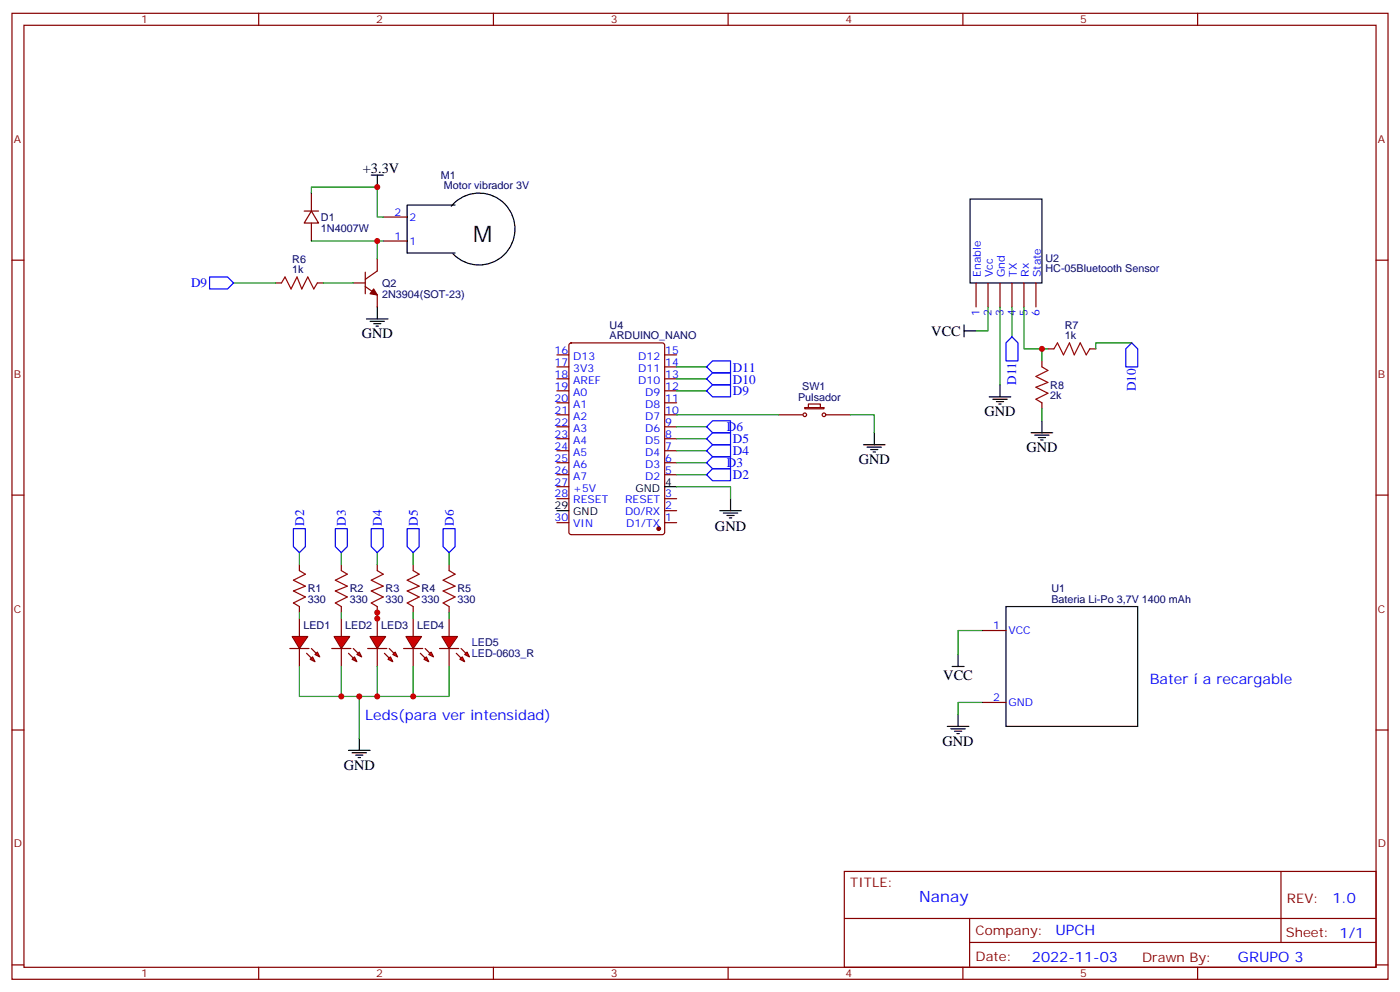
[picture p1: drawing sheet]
<svg xmlns="http://www.w3.org/2000/svg" width="412mm" height="292mm" viewBox="0 0 412 292" stroke-linecap="round" stroke-linejoin="round" font-family="sans-serif">
<g fill="none" stroke="#870000" stroke-width=".35">
<path d="M3.5 3.9h405.4v284.4h-405.4zM7.1 7.4h398.2v277.3h-398.2zM76.2 3.9v3.5M145.3 3.9v3.5M214.5 3.9v3.5M283.6 3.9v3.5M352.8 3.9v3.5M3.5 76.6h3.6M112.9 70.9h7M112.9 63.9h7M405.3 76.6h3.6M237.1 120h5.6v.3h-5.6z"/>
<path d="M238.1 120v-1.1h3.6v1.1M229.3 122.1h7.1M243.4 122.1h7.1M3.5 145.7h3.6M405.3 145.7h3.6M88.2 166.2v1.8M88.2 178.5v1.8M289.3 185.6h7M3.5 214.9h3.6M289.3 206.8h7M405.3 214.9h3.6M248.7 256.5h156.6v28.2h-156.6z"/>
<path d="M377.3 256.5v20.9M248.7 270.4h156.5M285.6 277.4h119.6M285.6 270.4v14.1M3.5 284h3.6M76.2 284.7v3.6M145.3 284.7v3.6M214.5 284.7v3.6M283.6 284.7v3.6M352.8 284.7v3.6M405.3 284h3.6"/>
<circle cx="237.1" cy="122.1" r=".53"/>
<circle cx="242.7" cy="122.1" r=".53"/>
</g>
<path d="M132.9 60.7a10.6 10.6 0 0 1 15.3-1.2 10.6 10.6 0 0 1 .5 15.3 10.6 10.6 0 0 1-15.3-.1M134.1 60.4h-14.2v14.1h14.2M296.3 178.5h38.8v35.3h-38.8zM105.8 217.3v3.6M102.7 220.9h6.3M103.7 221.6h4.2M104.8 222.3h2.1M105.5 223h.7" fill="none" stroke="#000" stroke-width=".35"/>
<path d="M88.2 168l1.8 1-3.6 1.8 3.6 1.7-3.6 1.5 3.6 1.7-3.6 1.8 1.8 1" fill="none" stroke="#a10000" stroke-width=".35"/>
<g fill="#f00" stroke="#870000" stroke-width=".35">
<path d="M86.1 187.4h4.6l-2.5 3.5z"/>
<path d="M85.4 190.9h5.6z"/>
</g>
<g fill="#870000" stroke="#870000" stroke-width=".35">
<path d="M91.7 190.9l1.4 1.4z"/>
<path d="M90.3 192.3l1.4 1.4z"/>
</g>
<g fill="#f00" stroke="#870000" stroke-width=".35">
<path d="M93.5 191.9l.7 1.5-1.4-.7z"/>
<path d="M91.4 194.1l.7-.7 .7 1.4z"/>
</g>
<path d="M88.2 182.1v5.3M88.2 190.9v5.3" fill="none" stroke="#870000" stroke-width=".35"/>
<g fill="#f00" stroke="#870000" stroke-width=".35">
<path d="M98.4 187.4h4.6l-2.5 3.5z"/>
<path d="M97.7 190.9h5.7z"/>
</g>
<g fill="#870000" stroke="#870000" stroke-width=".35">
<path d="M104.1 190.9l1.4 1.4z"/>
<path d="M102.7 192.3l1.4 1.4z"/>
</g>
<g fill="#f00" stroke="#870000" stroke-width=".35">
<path d="M105.8 191.9l.7 1.5-1.4-.7z"/>
<path d="M103.7 194.1l.7-.7 .7 1.4z"/>
</g>
<path d="M100.5 182.1v5.3M100.5 190.9v5.3" fill="none" stroke="#870000" stroke-width=".35"/>
<g fill="#f00" stroke="#870000" stroke-width=".35">
<path d="M109 187.4h4.6l-2.5 3.5z"/>
<path d="M108.3 190.9h5.6z"/>
</g>
<g fill="#870000" stroke="#870000" stroke-width=".35">
<path d="M114.7 190.9l1.4 1.4z"/>
<path d="M113.2 192.3l1.5 1.4z"/>
</g>
<g fill="#f00" stroke="#870000" stroke-width=".35">
<path d="M116.4 191.9l.7 1.5-1.4-.7z"/>
<path d="M114.3 194.1l.7-.7 .7 1.4z"/>
</g>
<path d="M111.1 182.1v5.3M111.1 190.9v5.3" fill="none" stroke="#870000" stroke-width=".35"/>
<g fill="#f00" stroke="#870000" stroke-width=".35">
<path d="M119.6 187.4h4.6l-2.5 3.5z"/>
<path d="M118.9 190.9h5.6z"/>
</g>
<g fill="#870000" stroke="#870000" stroke-width=".35">
<path d="M125.2 190.9l1.4 1.4z"/>
<path d="M123.8 192.3l1.4 1.4z"/>
</g>
<g fill="#f00" stroke="#870000" stroke-width=".35">
<path d="M126.3 192.7l.7-.8 .7 1.5z"/>
<path d="M124.9 194.1l.7-.7 .7 1.4z"/>
</g>
<g fill="none" stroke="#870000" stroke-width=".35">
<path d="M91.7 56.8v5.3M89.6 62.1h4.2M91.7 62.1l2.1 3.6h-4.2zM91.7 65.7v5.2M111.1 76.2v3.6l-3.5 2.4M104.1 83.3h3.5M107.6 84.3l3.5 2.5v3.5M107.6 80.1v6.4M100.5 166.2v1.8M100.5 178.5v1.8M111.1 166.2v1.8M111.1 178.5v1.8"/>
<path d="M121.7 166.2v1.8M121.7 178.5v1.8M132.3 166.2v1.8M132.3 178.5v1.8M121.7 182.1v5.3M121.7 190.9v5.3"/>
</g>
<path d="M88.2 196.2v8.8h33.5v-8.8M88.2 180.3v1.8M100.5 196.2v8.8M100.5 180.3v1.8M111.1 196.2v8.8M111.1 180.3v1.8M121.7 180.3v1.8M105.8 205v12.3" fill="none" stroke="#008700" stroke-width=".35"/>
<path d="M100.5 168l1.8 1-3.5 1.8 3.5 1.7-3.5 1.5 3.5 1.7-3.5 1.8 1.7 1M111.1 168l1.8 1-3.5 1.8 3.5 1.7-3.5 1.5 3.5 1.7-3.5 1.8 1.7 1M121.7 168l1.8 1-3.6 1.8 3.6 1.7-3.6 1.5 3.6 1.7-3.6 1.8 1.8 1M132.3 168l1.8 1-3.6 1.8 3.6 1.7-3.6 1.5 3.6 1.7-3.6 1.8 1.8 1" fill="none" stroke="#a10000" stroke-width=".35"/>
<path d="M279 213.8h6.4M280.1 214.5h4.2M281.2 215.2h2.1M281.9 215.9h.7M282.2 210.3v3.5" fill="none" stroke="#000" stroke-width=".35"/>
<path d="M110.1 85.1l1 1.7-2.1-.3z" fill="#870000" stroke="#870000" stroke-width=".35"/>
<g fill="#f00" stroke="#870000" stroke-width=".35">
<path d="M130.2 187.4h4.6l-2.5 3.5z"/>
<path d="M129.5 190.9h5.6z"/>
</g>
<g fill="#870000" stroke="#870000" stroke-width=".35">
<path d="M135.8 190.9l1.4 1.4z"/>
<path d="M134.4 192.3l1.4 1.4z"/>
</g>
<g fill="#f00" stroke="#870000" stroke-width=".35">
<path d="M137.6 191.9l.7 1.5-1.4-.7z"/>
<path d="M135.5 194.1l.7-.7 .7 1.4z"/>
</g>
<g fill="none" stroke="#870000" stroke-width=".35">
<path d="M81.1 83.3h1.8M93.5 83.3h1.7M287.5 83.3v7M291 83.3v7M294.6 83.3v7M298.1 83.3v7M301.6 83.3v7M305.2 83.3v7M164 118.6h3.6M164 115h3.6M164 111.5h3.6M164 108h3.6"/>
<path d="M164 104.5h3.6M167.8 101.1l.5-.2h26.8l.6 .5 .1 55.3-.5 .6-27 .1-.7-.5v-55.3zM195.8 118.6h3.5M195.8 115h3.5M195.8 111.5h3.5M195.8 108h3.5M195.8 104.5h3.5M306.9 106.2v1.8M306.9 118.6v1.7M308.7 102.7h1.7M321 102.7h1.8M164 139.7h3.6"/>
<path d="M164 136.2h3.6M164 132.7h3.6M164 129.2h3.6M164 125.6h3.6M164 122.1h3.6M195.8 139.7h3.5M195.8 136.2h3.5M195.8 132.7h3.5M195.8 129.2h3.5M195.8 125.6h3.5M195.8 122.1h3.5M164 153.8h3.6"/>
<path d="M164 146.8h3.6M164 143.3h3.6M195.8 153.8h3.5M195.8 150.3h3.5M195.8 146.8h3.5M132.3 182.1v5.3M132.3 190.9v5.3"/>
</g>
<g fill="none" stroke="#008700" stroke-width=".35">
<path d="M91.7 56.8v-1.7h19.4v8.8h1.8M91.7 70.9h19.4M112.9 70.9h-1.8v5.3M68.8 83.3h12.3M95.2 83.3h8.9M291 90.3v7.1h-3.5M294.6 90.3v23M298.1 90.3v8.9M301.6 90.3v12.4h7.1M199.3 115h8.8M199.3 111.5h8.8M199.3 108h8.8"/>
<path d="M306.9 102.7v3.5M333.4 100.9h-10.6v1.8M199.3 139.7h8.8M199.3 136.2h8.8M199.3 132.7h8.8M199.3 129.2h8.8M199.3 125.6h8.8M199.3 122.1h30M250.5 122.1h7v5.3M306.9 120.3v3.6M199.3 143.3h15.9v3.5M88.2 162.7v3.5"/>
<path d="M100.5 162.7v3.5M111.1 162.7v3.5M121.7 162.7v3.5M132.3 162.7v3.5M132.3 196.2v8.8h-10.6M132.3 180.3v1.8M289.3 185.6h-7.1v7.1M289.3 206.8h-7.1v3.5"/>
</g>
<path d="M82.9 83.3l1.1-1.8 1.7 3.6 1.8-3.6 1.4 3.6 1.8-3.6 1.7 3.6 1.1-1.8M306.9 108l1.8 1-3.5 1.8 3.5 1.8-3.5 1.4 3.5 1.7-3.5 1.8 1.7 1.1M310.4 102.7l1.1-1.8 1.8 3.6 1.7-3.6 1.4 3.6 1.8-3.6 1.8 3.6 1-1.8" fill="none" stroke="#a10000" stroke-width=".35"/>
<g fill="none" stroke="#000" stroke-width=".35">
<path d="M109.4 51.5h3.5M111.1 51.5v3.6M285.8 58.6h21.1v24.7h-21.1zM107.9 93.9h6.4M109 94.6h4.2M110.1 95.3h2.1M110.8 96h.7M111.1 90.3v3.6M284 97.4h3.5M284 95.6v3.6M291.4 116.8h6.3M292.5 117.5h4.2"/>
<path d="M293.5 118.2h2.1M294.2 118.9h.7M294.6 113.3v3.5M254.4 130.9h6.3M255.4 131.6h4.2M256.5 132.3h2.1M257.2 133h.7M257.5 127.4v3.5M303.7 127.4h6.4M304.8 128.1h4.2M305.9 128.8h2.1M306.6 129.5h.7"/>
<path d="M306.9 123.9v3.5M164 150.3h3.6M195.8 143.3h3.5M212 150.3h6.4M213.1 151h4.2M214.1 151.7h2.2M214.8 152.4h.7M215.2 146.8v3.5M280.5 196.2h3.5M282.2 192.7v3.5"/>
</g>
<circle cx="194" cy="155.6" r=".53" fill="#870000" stroke="#870000" stroke-width=".35"/>
<g fill="none" stroke="#00f" stroke-width=".35">
<path d="M61.7 81.5h5.3l1.8 1.8-1.8 1.8h-5.3zM298.1 99.2l1.8 1.7v5.3h-3.6v-5.3zM208.1 115l1.8-1.7h5.3v3.5h-5.3zM208.1 111.5l1.8-1.8h5.3v3.6h-5.3zM208.1 108l1.8-1.8h5.3v3.5h-5.3zM333.4 100.9l1.7 1.8v5.3h-3.5v-5.3zM208.1 139.7l1.8-1.7h5.3v3.5h-5.3zM208.1 136.2l1.8-1.8h5.3v3.6h-5.3zM208.1 125.6l1.8-1.7h5.3v3.5h-5.3zM208.1 132.7l1.8-1.8h5.3v3.5h-5.3zM208.1 129.2l1.8-1.8h5.3v3.5h-5.3zM86.4 155.6h3.6v5.3l-1.8 1.8-1.8-1.8z"/>
<path d="M98.8 155.6h3.5v5.3l-1.8 1.8-1.7-1.8zM109.4 155.6h3.5v5.3l-1.8 1.8-1.7-1.8zM119.9 155.6h3.6v5.3l-1.8 1.8-1.8-1.8zM130.5 155.6h3.6v5.3l-1.8 1.8-1.8-1.8z"/>
</g>
<g fill="#c00">
<circle cx="111.1" cy="205" r=".88"/>
<circle cx="100.5" cy="205" r=".88"/>
<circle cx="105.8" cy="205" r=".88"/>
<circle cx="111.1" cy="180.3" r=".88"/>
<circle cx="111.1" cy="182.1" r=".88"/>
<circle cx="121.7" cy="205" r=".88"/>
<circle cx="111.1" cy="70.9" r=".88"/>
<circle cx="306.9" cy="102.7" r=".88"/>
<circle cx="111.1" cy="55.1" r=".88"/>
</g>
<text font-size="6.7" x="139.3" y="71.4">M</text>
<text font-size="4.6" fill="#00f" x="270.8" y="265.5">Nanay</text>
<g font-size="4.2">
<text x="106.9" y="50.8">+3.3V</text>
<text x="106.5" y="99.5">GND</text>
<text x="274.3" y="98.9">VCC</text>
<text x="290" y="122.4">GND</text>
<text x="252.9" y="136.6">GND</text>
<text x="302.3" y="133">GND</text>
<text x="210.6" y="156.4">GND</text>
<text x="277.9" y="200.1">VCC</text>
<text x="277.6" y="219.5">GND</text>
<text x="101.2" y="226.5">GND</text>
</g>
<g font-size="4.2" fill="#00f">
<text x="338.7" y="201.5">Bater</text>
<text x="354.3" y="201.5">a recargable</text>
<text x="107.6" y="212.1">Leds(para ver intensidad)</text>
<text x="392.5" y="265.8">1.0</text>
<text x="310.9" y="275.3">UPCH</text>
<text x="304" y="283.1">2022-11-03</text>
<text x="364.6" y="283.1">GRUPO 3</text>
</g>
<g font-size="3.9" fill="#00f">
<text x="56.3" y="84.5">D9</text>
<text x="215.9" y="112.9">D10</text>
<text x="215.9" y="109.4">D11</text>
<text x="299.3" y="113.3" transform="rotate(-90 299.3 113.3)">D11</text>
<text x="215.9" y="116.3">D9</text>
<text x="334.6" y="115.2" transform="rotate(-90 334.6 115.2)">D10</text>
<text x="214.1" y="127">D6</text>
<text x="215.9" y="130.4">D5</text>
<text x="214.1" y="137.6">D3</text>
<text x="215.9" y="133.9">D4</text>
<text x="215.9" y="141">D2</text>
<text x="89.6" y="154.8" transform="rotate(-90 89.6 154.8)">D2</text>
<text x="101.9" y="154.8" transform="rotate(-90 101.9 154.8)">D3</text>
<text x="112.5" y="154.8" transform="rotate(-90 112.5 154.8)">D4</text>
<text x="123.1" y="154.8" transform="rotate(-90 123.1 154.8)">D5</text>
<text x="133.6" y="154.8" transform="rotate(-90 133.6 154.8)">D6</text>
</g>
<g font-size="3.9" fill="#800">
<text x="250.5" y="261.1">TITLE:</text>
<text x="379.1" y="265.8">REV:</text>
<text x="287.4" y="275.3">Company:</text>
<text x="378.7" y="275.9">Sheet: 1/1</text>
<text x="287.4" y="283">Date:</text>
<text x="336.4" y="283.1">Drawn By:</text>
</g>
<g font-size="3.2" fill="#800">
<text x="41.6" y="6.9">1</text>
<text x="110.8" y="6.9">2</text>
<text x="179.9" y="6.9">3</text>
<text x="249.1" y="6.9">4</text>
<text x="318.2" y="6.9">5</text>
<text x="4.1" y="42">A</text>
<text x="405.9" y="42">A</text>
<text x="4.1" y="111.2">B</text>
<text x="405.9" y="111.2">B</text>
<text x="4.1" y="180.3">C</text>
<text x="405.9" y="180.3">C</text>
<text x="4.1" y="249.4">D</text>
<text x="405.9" y="249.4">D</text>
<text x="41.6" y="287.7">1</text>
<text x="110.8" y="287.7">2</text>
<text x="179.9" y="287.7">3</text>
<text x="249.1" y="287.7">4</text>
<text x="318.2" y="287.7">5</text>
</g>
<g font-size="3.2" fill="#000080">
<text x="129.8" y="52.6">M1</text>
<text x="130.7" y="55.8">Motor vibrador 3V</text>
<text x="94.5" y="65">D1</text>
<text x="94.5" y="68.2">1N4007W</text>
<text x="86.1" y="77.3">R6</text>
<text x="308" y="77">U2</text>
<text x="86.1" y="80.5">1k</text>
<text x="308" y="80.2">HC-05Bluetooth Sensor</text>
<text x="112.5" y="87.6">2N3904(SOT-23)</text>
<text x="112.5" y="84.6">Q2</text>
<text x="179.6" y="99.9">ARDUINO_NANO</text>
<text x="179.6" y="96.7">U4</text>
<text x="313.6" y="99.9">1k</text>
<text x="313.6" y="96.7">R7</text>
<text x="235.1" y="118">Pulsador</text>
<text x="236.3" y="114.6">SW1</text>
<text x="309.4" y="117.6">2k</text>
<text x="309.4" y="114.4">R8</text>
<text x="90.7" y="177.6">330</text>
<text x="90.7" y="174.4">R1</text>
<text x="103" y="177.5">330</text>
<text x="103" y="174.4">R2</text>
<text x="113.6" y="177.5">330</text>
<text x="113.6" y="174.4">R3</text>
<text x="124.2" y="177.5">330</text>
<text x="124.2" y="174.4">R4</text>
<text x="134.8" y="177.6">330</text>
<text x="134.8" y="174.4">R5</text>
<text x="309.7" y="177.5">Bateria Li-Po 3,7V 1400 mAh</text>
<text x="309.7" y="174.3">U1</text>
<text x="89.4" y="185">LED1</text>
<text x="101.7" y="185">LED2</text>
<text x="112.3" y="185">LED3</text>
<text x="122.9" y="185">LED4</text>
<text x="139" y="190.2">LED5</text>
<text x="139" y="193.4">LED-0603_R</text>
</g>
<g font-size="3.2" fill="#00f">
<text x="116.2" y="63.5">2</text>
<text x="120.6" y="64.9">2</text>
<text x="116.2" y="70.6">1</text>
<text x="120.6" y="72">1</text>
<text x="288.9" y="81.5" transform="rotate(-90 288.9 81.5)">Enable</text>
<text x="292.5" y="81.5" transform="rotate(-90 292.5 81.5)">Vcc</text>
<text x="296" y="81.5" transform="rotate(-90 296 81.5)">Gnd</text>
<text x="299.5" y="81.5" transform="rotate(-90 299.5 81.5)">TX</text>
<text x="303" y="81.5" transform="rotate(-90 303 81.5)">Rx</text>
<text x="306.6" y="81.5" transform="rotate(-90 306.6 81.5)">State</text>
<text x="288.6" y="93.1" transform="rotate(-90 288.6 93.1)">1</text>
<text x="292.1" y="93.1" transform="rotate(-90 292.1 93.1)">2</text>
<text x="295.6" y="93.1" transform="rotate(-90 295.6 93.1)">3</text>
<text x="299.2" y="93.1" transform="rotate(-90 299.2 93.1)">4</text>
<text x="302.7" y="93.1" transform="rotate(-90 302.7 93.1)">5</text>
<text x="306.2" y="93.1" transform="rotate(-90 306.2 93.1)">6</text>
<text x="163.4" y="104.1">16</text>
<text x="163.4" y="107.6">17</text>
<text x="168.9" y="105.9">D13</text>
<text x="188" y="105.9">D12</text>
<text x="196" y="107.6">14</text>
<text x="196" y="104.1">15</text>
<text x="163.4" y="111.2">18</text>
<text x="168.9" y="109.4">3V3</text>
<text x="168.9" y="112.9">AREF</text>
<text x="188" y="112.9">D10</text>
<text x="188" y="109.4">D11</text>
<text x="196" y="111.2">13</text>
<text x="163.4" y="114.7">19</text>
<text x="163.4" y="118.2">20</text>
<text x="168.9" y="116.5">A0</text>
<text x="168.9" y="120">A1</text>
<text x="190" y="120">D8</text>
<text x="190" y="116.5">D9</text>
<text x="196" y="118.2">11</text>
<text x="196" y="114.7">12</text>
<text x="163.4" y="121.7">21</text>
<text x="163.4" y="125.3">22</text>
<text x="168.9" y="123.5">A2</text>
<text x="190" y="123.5">D7</text>
<text x="196" y="125.3">9</text>
<text x="196" y="121.7">10</text>
<text x="163.4" y="128.8">23</text>
<text x="168.9" y="127">A3</text>
<text x="168.9" y="130.6">A4</text>
<text x="190" y="130.6">D5</text>
<text x="190" y="127">D6</text>
<text x="196" y="128.8">8</text>
<text x="163.4" y="132.3">24</text>
<text x="163.4" y="135.9">25</text>
<text x="168.9" y="134.1">A5</text>
<text x="168.9" y="137.6">A6</text>
<text x="190" y="137.6">D3</text>
<text x="190" y="134.1">D4</text>
<text x="196" y="135.9">6</text>
<text x="196" y="132.3">7</text>
<text x="163.4" y="139.4">26</text>
<text x="163.4" y="142.9">27</text>
<text x="168.9" y="141.1">A7</text>
<text x="190" y="141.1">D2</text>
<text x="196" y="139.4">5</text>
<text x="163.4" y="146.4">28</text>
<text x="168.9" y="144.7">+5V</text>
<text x="168.9" y="148.2">RESET</text>
<text x="184.1" y="148.2">RESET</text>
<text x="196" y="150">2</text>
<text x="196" y="146.4">3</text>
<text x="163.4" y="153.5">30</text>
<text x="168.9" y="155.3">VIN</text>
<text x="184.2" y="151.7">D0/RX</text>
<text x="184.5" y="155.3">D1/TX</text>
<text x="196" y="153.5">1</text>
<text x="292.6" y="185.2">1</text>
<text x="297" y="186.7">VCC</text>
<text x="292.6" y="206.4">2</text>
<text x="297" y="207.8">GND</text>
</g>
<g font-size="3.2">
<text x="196" y="142.9">4</text>
<text x="163.4" y="150">29</text>
<text x="187.2" y="144.7">GND</text>
<text x="168.9" y="151.7">GND</text>
</g>
</svg>
